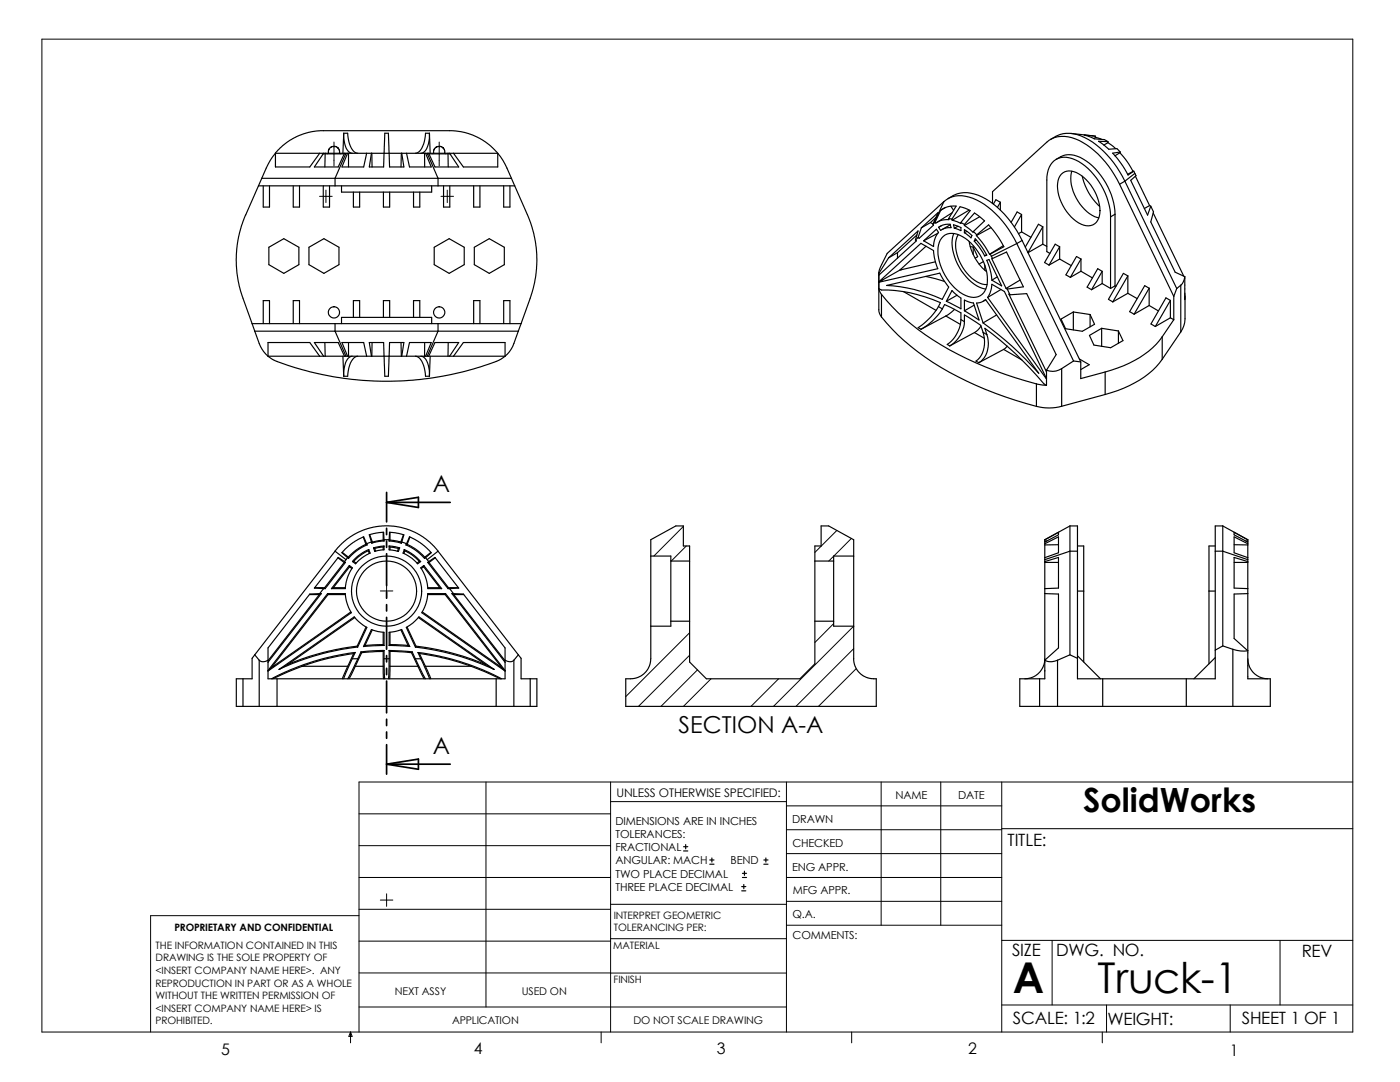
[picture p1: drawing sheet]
<svg xmlns="http://www.w3.org/2000/svg" width="279mm" height="216mm" viewBox="0 0 279 216" stroke-linecap="round" stroke-linejoin="round" font-family="sans-serif">
<g fill="none" stroke="#000" stroke-width=".2">
<path d="M8.4 7.8h261.6v198.1h-261.6zM63.8 39.2h2.5M64.3 30.7h4.7M65 37.9v2.5M66.7 28.3v4.8M85.3 30.7h4.7M87.7 28.3v4.8M88 39.2h2.5M89.3 37.9v2.5M75.9 117.9h2.5M77.2 116.7v2.5M136.4 105.1l-5.9 5.9"/>
<path d="M137 108.9l-3 3.1M167 105.9l-4.4 4.3M169.9 107.4l-4.5 4.6M137.6 126.3l-12.7 12.7M137.6 130.7l-10.2 10.2M139.2 133.7l-7.3 7.2M141.9 135.4l-5.5 5.5M155.4 135.4l-5.5 5.5M166.4 124.4l-3.8 3.8M170.4 124.9l-16 16M170.4 129.4l-11.5 11.5M170.9 133.4l-7.6 7.5"/>
<path d="M97 156v44.9M121.9 160h35.1M121.9 156v49.9M157 156v49.9M175.9 156v28.6M187.7 156v28.6M199.9 156v49.9M270 156h-198.4v49.9M71.6 162.4h50.3M71.6 175.1h50.3M71.6 168.7h50.3M75.9 179.6h2.5"/>
<path d="M77.2 178.4v2.4M157 179.9h42.9M157 175.1h42.9M157 160.8h42.9M157 165.6h42.9M157 170.3h42.9M199.9 165.4h70.1M71.6 182.7h-41.5v23.2M71.6 194.1h50.3M71.6 181.4h50.3M71.6 187.8h50.3M121.9 180.4h35.1"/>
<path d="M121.9 187.3h35.1M121.9 194.2h35.1M157 184.6h42.9M199.9 187.6h70.1M210 187.6v12.9M255.5 187.6v12.9M70 205.9v2.2M70 205.9l.3 .9h-.7zM71.6 200.9h85.4M120 205.9v2.2M170 205.9v2.2M199.9 200.5h70.1"/>
<path d="M220 205.9v2.2M220.8 200.5v5.4M245.5 200.5v5.4"/>
</g>
<g fill="none" stroke="#000" stroke-width=".23">
<path d="M51.6 37.1h51.1M52.2 35.6h49.9M52.5 37.1v4.2h1.3v-4.2M54.9 30.6l1.5-1.5 2-1.4 2.2-1 2.6-.6h27l2.5 .3 2.7 1 1.9 1.3 2 1.9M55 30.6l-1.1 1.4-.8 1.5-4.2 9.6-.9 2.6-.7 3.3-.1 3.8 .3 3.3 .7 2.7 2.1 5.8M55 30.6h44.3M55 30.6v2.7h6.8l2-2.7M58.5 37.1v4.2h1.3v-4.2M64.5 37.1v4.2h1.3v-4.2M64.6 30.6l-1.9 2.7h4.8l1.2-2.7M64.9 30.6l-.1 2.7M65.6 30.6v-.6l.1-.4 .5-.3 .6-.1 .7 .4 .3 .5v.5"/>
<path d="M68.2 37.1v1.2h17.9v-1.2M68.6 26.6a4.8 4.8 0 0 0 1.2 3.8l.5 .2M68.6 26.6h.8a5.2 5.2 0 0 0 1.5 3.8l.5 .2M68.6 26.6l-.2 4M69 30.6l-2.1 5v1.5M69.4 30.6l-1.2 2.7h4.4l.6-2.7M69.6 30.6v2.7M70.5 38.3v3h1.3v-3M74.1 30.6l-.4 2.7h2.9l.2-6.7h.7l.2 6.7h2.9l-.4-2.7M74.2 30.6l.1 2.7M76.5 38.3v3h1.3v-3M80.1 30.6l-.1 2.7"/>
<path d="M81.1 30.6l.6 2.7h4.4l-1.2-2.7M82.5 38.3v3h1.3v-3M84.7 30.6l.1 2.7M85.3 30.6l2.1 5v1.5M85.6 30.6l1.2 2.7h4.7l-1.8-2.7M85.7 26.6a4.8 4.8 0 0 1-1.2 3.8l-.5 .2M85.7 26.6h-.8a5.1 5.1 0 0 1-1.5 3.8l-.5 .2M85.7 26.6l.2 4M86.6 30.6v-.6l.1-.4 .5-.3 .6-.1 .7 .4 .3 .5v.5M88.5 37.1v4.2h1.3v-4.2M89.4 30.6l.1 2.7M90.5 30.6l2 2.7h6.8v-2.7"/>
<path d="M94.5 37.1v4.2h1.3v-4.2M99.3 30.6l.6 .7a26 26 0 0 1 2.8 5.8M100.5 37.1v4.2h1.3v-4.2M102.7 37.1l3.2 7.5 .9 3.5 .3 2.7v2.8l-.4 2.7-.9 3.2-1.8 5.1M189.2 39.6a6.1 6.1 0 0 1 6.8-.3 18.7 18.7 0 0 1 8 8.7M209.7 27.8a6.3 6.3 0 0 1 7.5 .1 19.5 19.5 0 0 1 7.3 8.3M210.8 31.8a4.7 4.7 0 0 1 6 .3 14.2 14.2 0 0 1 5.7 10.7M211.8 34.8a2.68 2.68 0 0 1 3.5-.1 8.9 8.9 0 0 1 4.1 8.4 2.36 2.36 0 0 1-3.6 1.6 8.9 8.9 0 0 1-4.6-8.7zM213.8 26.6l4.8 .6M213.9 34.2a8.5 8.5 0 0 0 3.5 8.4l1 .6 .9 .3M216 35.2a11.6 11.6 0 0 0 3.5 6M218.6 27.2l-2.2-.3 2 .8 2 .2 .7 .4"/>
<path d="M218.6 27.2l.1 .2M218.7 27.4l1.1 .4M218.7 27.4l-.4 .2M221.1 28.3l-1.9-.1 2.1 1.6 1.6-.1 .7 .6M221.1 28.5l1.6 1.2M221.1 28.5l-.8 .5M221.1 28.3v.2M223.4 36.8a17.3 17.3 0 0 0-9.5-9.3 5.1 5.1 0 0 0-5 .9l-10.8 9.8v2.4M223.4 36.8l10.9 22.3M223.5 30.5a15.8 15.8 0 0 1 2.6 3.7M223.5 30.5l-1 .6M223.6 30.3l-1.5 .3a19.2 19.2 0 0 1 3 4.3l1.2-.7"/>
<path d="M223.6 30.3l-.1 .2M224.5 36.2l-1.1 .6M224.5 36.2l10.3 21.4M226.1 34.2l-1.1 .6M226.3 34.2l.2 .4M226.3 34.2h-.2M226.5 34.6l.2 .5-1 .9 3.3 6.9 .7-1.8M226.5 34.6l-2 1.6M226.6 35.2l2.8 5.8M53.7 49.3l2.9-1.7 3 1.7v3.5l-3 1.7-2.9-1.7zM61.7 49.3l2.9-1.7 3 1.7v3.5l-3 1.7-2.9-1.7zM86.7 49.3l2.9-1.7 3 1.7v3.5l-3 1.7-2.9-1.7z"/>
<path d="M94.7 49.3l2.9-1.7 3 1.7v3.5l-3 1.7-2.9-1.7zM175.4 56.2l8.4-7.6 2.5 1.4a11 11 0 0 0 .9 3.6l-11.8 2.7 .8-.5zM175.4 54.4v7.4l.1 .7 .4 .7M175.9 58.7l-.5-1.1 .5 .3a27.8 27.8 0 0 1 11.8 2.5l-.4 .8M175.9 58.7a48.4 48.4 0 0 0 18.9 13.7l5.8 2.3 6.2 1.9M175.9 58.7v4.5M177 57l10.6-2.5 .8 1.4 .9 1.4-1.3 2.4a29.7 29.7 0 0 0-11-2.7zM179.1 50.4l-1.8 1.1M179.1 50.4v1.1M179.6 53.9l-3.4 1.9M179.7 53.8l-.1 .1M179.7 53.8h.2"/>
<path d="M179.9 53.8l-.3 .1M180.3 58.2l6.5 3.7M182.7 47.9l.2 .1-7.5 6.9M182.7 47.9l.5-1.8-5.9 5.4M183 46.9l-3.9 3.5M183.2 47.4l-.5 .5M183.9 45.5l-.7 1.9M184.3 48l2.6-2.3 .4 .7a4.4 4.4 0 0 0-1 2.8zM184.8 55.2l3.7 1M184.8 49.1l-5.1 4.7M185.7 44.4l-1.8 1.1M185.7 44.4l.5 .3"/>
<path d="M186.2 44.7l.1 .2-2.8 2.6-.3-.1M186.2 44.7l1-2.3-3.3 3.1M186.4 44.5l-.2 .2M186.6 44.3l-.2 .2M186.7 52.2l-6.8 1.6M186.8 43.4l-1.1 1M187.2 46.5l-2.9 1.5M187.3 45.4l1.1-.5 1.2-.2 .2 .7-1.1 .1-1 .5zM187.7 42a4.2 4.2 0 0 1 3.1-.9l-1.5 2.5M187.7 42l-1.1 2.3M187.9 45.1l-.6 .3M188.3 47.2a3.3 3.3 0 0 1 3.8 0 10.6 10.6 0 0 1 4.9 9.8 2.78 2.78 0 0 1-4.3 1.9 10.6 10.6 0 0 1-5.5-9.4 3.6 3.6 0 0 1 1.1-2.3z"/>
<path d="M188.4 40.2a5.7 5.7 0 0 1 6.5-.3 18.7 18.7 0 0 1 8 8.7M188.4 40.2l-11.3 10.4-1.4 2.7-.3 1.3 1.9-3.1M188.4 40.2l-2 4.3M188.6 41.4l-.9 .6M189.3 43.6l.1 .2a3.6 3.6 0 0 0-2.6 .7l-.2-.2M189.3 43.6l.7 .1M189.7 44.9l-1.7 .9M189.8 41.1l.5 .9M190 43.7l1.6-2.4 2 .7-1.8 2.4M190 43.7v.2M190 58l1.8 1.5v2.1l-2.9-1.5zM190 43.9l1.8 .7v-.2"/>
<path d="M190 42.4l-3 2M190.3 44.9l1.5 .5v.6l-1.3-.5zM190.3 46.6a8.7 8.7 0 0 0 2 8 7.2 7.2 0 0 0 4.4 3.1M191 58.9l-2.1 1.2M191.2 45.1l-.7 .4M191.2 46.8a5.7 5.7 0 0 0 .3 5.3 7.8 7.8 0 0 0 4.9 4.7h.6M191.8 44.4l.7 .4M192.5 45.8l1.5 1.2-.2 .5-1.3-1.1zM192.5 59.9l1.8 .6 1.1 3.4-2.9-1.9zM192.5 45l1.7 1.4 .1-.2M192.5 44.8l2-2.3 1 .7 1 .9-2.2 2.1M192.5 44.8v.2"/>
<path d="M193 46.2l-.5 .2M193.4 41.9l-3.4 2M193.4 48.2a9.8 9.8 0 0 0 3.5 6M193.6 49.2l.6 .1M194.2 49.3l.9 1.9-.5 .3M194.2 49.3v1.5M194.3 46.2l.6 .7M194.4 48.1l1.2 1.4 .9 1.6M194.4 48.1l.2-.5 1 1.2 1.3 2.1-.4 .2M194.9 47a15.8 15.8 0 0 1 2.6 3.7M194.9 47.9l-.5 .2M194.9 46.9l2.4-2a20.1 20.1 0 0 1 3 4.3l-2.7 1.5"/>
<path d="M194.9 46.9v.1M195.5 43.3l-3 1.7M196.3 52.2l-.9 .5M196.5 52.9v1M196.7 59.8l-.5 .3M196.9 50.8l-.4 .3M196.9 51.9l.5-.1 2.5 5.2-1.9-1.1a11.9 11.9 0 0 0-1.1-4zM197.1 59.4a5.2 5.2 0 0 0 .9-2.7l2.4 1.5 8.5 17.3M197.1 59.4l11.8 16.2M197.6 50.7l.2 .4M197.6 50.7h-.1M197.8 45.4l-2.9 1.6"/>
<path d="M197.8 51.1l.3 .5M198.1 51.6l2.8-1.3 3.3 6.9-3.2 .5M198.1 51.6h-.2l2.9 6M199 55.2l-1 .7M199.6 40.4l-.8-.5-.6 .8M199.6 40.4v1.5M199.6 40.4l-.5 1M199.8 57.8l-2.7 1.6M200.2 49l-2.7 1.7M200.8 57.6l.2 .1M201 57.7l.6 1.1M201.6 58.8l3.3-.2 5.9 12.2-1.9 3.1"/>
<path d="M201.6 58.8l-.3-.1 7.6 15.5M202.9 48.6l-5.1 2.5M202.9 48.6l11.3 23.4M203.6 55.9l-2.8 1.7M203.9 46.3l-.6 .3M203.9 46.3l1.8 1M203.9 42.8v3.5M203.9 42.8l-.9-.5-1.2 2.1M203.9 42.8l-1.5 2.5M204 48l-1.1 .6M204 48l11.7 24.2M208.1 48.7l-2.9 1.7"/>
<path d="M208.1 48.7l.8 .5M208.1 45.3v3.4M208.1 45.3l-.9-.6-2.6 4.6M208.1 45.3l-3 5.1M211.5 49.2l-.9-.5-2.1 3.7 .9 .5M211.5 51.7l-2.1 1.2M211.5 51.7l2.3 1.3M211.5 49.2v2.5M211.5 49.2l-2.1 3.7M215.7 51.7l-.9-.5-2.1 3.6 .9 .6M215.7 54.1l-2.1 1.3M215.7 54.1l2.3 1.4"/>
<path d="M215.7 51.7v2.4M215.7 51.7l-2.1 3.7M220 54.1l-.9-.5-2.1 3.7 .8 .5M220 56.6l-2.2 1.2M220 56.6l1.6 1M220 54.1v2.5M220 54.1l-2.2 3.7M221.6 43.3a13.8 13.8 0 0 0-6.9-11.4 3.6 3.6 0 0 0-5.3 1.5l-.4 1.1-.1 1.4v14.3l.6 .4M221.6 43.3v14.3M222.5 57l-.9 .6M222.5 57l.2 .2M222.5 42.8v14.2"/>
<path d="M222.5 42.8l-.9 .5M225.1 55.1l-.9-.6-3 5.2 .9 .5M225.1 58.5l-3 1.7M225.1 58.5l1.8 1.1M225.1 55.1v3.4M225.1 55.1l-3 5.1M229.3 57.5l-.8-.5-3.1 5.2 .9 .5M229.3 57.5v3.5M229.3 57.5l-3 5.2M229.4 41l-1 .6M229.4 41l.3 .1M229.7 41.1l.5 1.2-.5 2 4.8 10 2 .9"/>
<path d="M230.1 42.5l6.1 12.6M233.6 59.9l-.9-.5-3 5.2 .9 .6M233.6 59.9v3.5M233.6 59.9l-3 5.3M234.3 59.1v4.7M234.8 57.6l-.5 1.5M235.6 56.9l-.8 .7M235.6 56.9v9.3M236.5 55.2a2.65 2.65 0 0 1-.9 1.7M236.5 55.2v4.6v-1.3M236.5 59.1v4.6a4.7 4.7 0 0 1-.9 2.5M50.3 64.6h53.7"/>
<path d="M50.3 64.6l.5 1.5M50.8 66.1a11.5 11.5 0 0 0 1.8 4.1l.9 .9M50.8 66.1h52.6M52.5 64.6v-4.6h1.3v4.6M53.5 71.1l.9 .6 .9 .4M53.5 71.1h47.3M53.5 71.1v-2.8h8.3l2 2.8M58.5 64.6v-4.6h1.3v4.6M64.6 71.1l-1.9-2.8h4.8l1.2 2.8M64.8 68.3l.1 2.8M66.9 64.6v1.5l2.1 5M68.2 64.6v-1.3h17.9v1.3"/>
<path d="M68.4 71.1l.2 4M69.4 71.1l-1.2-2.8h4.4l.6 2.8M69.6 68.3v2.8M70.3 71.1a2.35 2.35 0 0 0-1.6 2.3l-.1 1.7M70.5 63.3v-3.3h1.3v3.3M71.4 71.1a2.61 2.61 0 0 0-1.8 2.3l-.2 1.7h-.8M74.1 71.1l-.4-2.8h2.9l.2 6.8h.7l.2-6.8h2.9l-.4 2.8M74.3 68.3l-.1 2.8M76.5 63.3v-3.3h1.3v3.3M80 68.3l.1 2.8M81.1 71.1l.6-2.8h4.4l-1.2 2.8M82.5 63.3v-3.3h1.3v3.3"/>
<path d="M82.9 71.1a2.61 2.61 0 0 1 1.8 2.3l.2 1.7h.8M84 71.1a2.33 2.33 0 0 1 1.6 2.3l.1 1.7M84.8 68.3l-.1 2.8M85.6 71.1l1.2-2.8h4.7l-1.8 2.8M85.9 71.1l-.2 4M87.4 64.6v1.5l-2.1 5M89.5 68.3l-.1 2.8M90.5 71.1l2-2.8h8.3v2.8M94.5 64.6v-4.6h1.3v4.6M99 72.1a62.5 62.5 0 0 1-43.7 0M100.5 64.6v-4.6h1.3v4.6M100.8 71.1l-1.8 1"/>
<path d="M104 64.6l-1.7 4.5-.6 1.1-.9 .9M175.9 63.2a50.6 50.6 0 0 0 20.8 14.5l5.9 2.2 4.2 1.2M187.3 61.2a12.6 12.6 0 0 1-4.1 4.2l.6 .3M187.3 61.2l.8 .4M188.1 61.6l.4-.8 3.3 1.6v1.4M188.1 61.6a12.1 12.1 0 0 1-4.3 4.1M188.8 63.1l2.9 1.6M188.8 63.1l-5 2.6M190.5 61.7l-1.7 1.4M191.8 63.8a6.5 6.5 0 0 1-2.8 4.9l.5 .3M191.8 63.8l.7 .4M192.5 64.2v-1.4l3.2 2.1 .5 1.4"/>
<path d="M192.5 64.2a6 6 0 0 1-3 4.8M194.4 60.9l-1.9 1.1M194.5 66.4l-5 2.6M194.5 66.4l1.9 1.1M194.9 60.5a2.64 2.64 0 0 0 1.8-.7l10.6 14.7a65.5 65.5 0 0 0-11.1-10.1zM195.8 65.1l-.6 .7-.7 .6M196.2 66.3a5.2 5.2 0 0 1-1.4 5.8l.5 .3M196.2 66.3l.8 .5M197 66.8l-.4-1.3a66.8 66.8 0 0 1 11.8 11.1l.5 .3M197 66.8a4.8 4.8 0 0 1-1.7 5.6M198.9 62.8l-2.7 1.6M200.3 69.7l3.6 2.1"/>
<path d="M200.3 69.7l-5 2.7M201 69.1l-.7 .6M206.8 76.6l2.1 .3M206.8 76.6v4.5M208.9 73.9v3M211.9 73.6a3.3 3.3 0 0 1-3 .3M211.9 73.6v7.5M214.2 62.3l-2.4 1.4 .9 1.9 3.3 .5 2.4-1.4-.8-1.9M214.2 62.3l3.4 .5M214.2 62.3v3.5M214.2 72l-2.3 1.6M214.2 72l1.5 .2"/>
<path d="M215.4 71.6l2 1.2-1.7 .9M215.7 72.2v3.3l4.9-1.3M217.6 62.8v2.4M219.9 65.5l-2.5 1.4 .9 2 3.4 .5 2.4-1.4-.9-2M219.9 65.5l3.3 .5M219.9 65.5v3.6M220.6 74.2v4.5M220.6 78.7l-8.7 2.4M223.2 66v2.5M229.3 61l-3 1.7M229.3 61l1.9 1M231.9 67.2a18.7 18.7 0 0 1-10.1 6.7l-1.2 .3"/>
<path d="M231.9 71.7a19.6 19.6 0 0 1-11.3 7M231.9 67.2v4.5M233.6 63.4l-3 1.8M233.6 63.4l.7 .4M234.3 63.8l-2.4 3.4M235.6 66.2l-3.7 5.5M211.9 81.1a9.8 9.8 0 0 1-5.1 0M61.8 118.6h1.9M62.8 117.3h2M63.7 118.6l-10.2 13.2M63.8 118.4l-2 .1-8.3 10.8v6.1h47.3v-6.1l-8.3-10.8-2-.1M63.8 118.4h.3"/>
<path d="M64.1 118.4l-10.6 13.7M64.1 118.4l-.4 .2M64.6 117.5l-.8 .9M64.6 117.5h.3M64.8 117.3l.1 .2M65.4 118.4h3.5l.4 2.1 .8 1.8M65.4 118.4l-11.9 15.4M65.4 118.4l.1 .2M65.5 118.6l-11.1 14.3M65.5 118.6h3.4M66.5 117.3h2.4M66.5 117.3l-.4 .2"/>
<path d="M66.9 110l-16.1 20.7M66.9 110l2.1 1.7M67.4 111.3l1.3 .9M68.2 110.3l1.2 1M68.3 110.2l1.2 1M68.7 112.2l-3.9 5.1M68.7 112.1l-1.2-.9-4.8 6.1 1.9 .2M68.7 112.1l.2 .1M68.9 112.2l-4 5.3M68.9 112.2h-.2M69 111.7l-.3 .4M69.4 111.3l-.4 .4"/>
<path d="M69.4 111.3l.2 .1M69.5 111.2l.1 .2M69.7 112.8l.6 .5-.9 1.9-.5 2.3h-2.8M69.7 112.8l-3.6 4.7M69.7 112.8l.1 .3M69.8 113.1l-3.3 4.2M69.8 113.1l.4 .4M70.6 112l.5 .4M70.6 112l-.2 .1M72.5 107.2l.5 1.4M73 108.6l-1.8 1.1-1.7 1.5M73 108.6l.3 .1"/>
<path d="M73.2 108.5l-.6-1.4-.2 .1-2.4 1.4-1.8 1.7M73.2 108.5l.1 .2M73.3 108.7l-2.2 1.2-1.5 1.5M73.5 109.9l-1.4 .8-1.5 1.3M73.5 109.9l.2 .5M73.6 109.7l.3 .7-1.5 .8-1.4 1.3-.6-.4M73.6 109.7l-2 1.1-1.3 1.2M73.6 109.7l-.1 .2M73.8 106.7l.5 1.5M74.1 108.2l-.9 .3M74.1 108.2l.1 .2 .1-.2M74.5 109.3l.3 .7"/>
<path d="M74.5 109.3l.3 .2M74.8 109.5l.2 .5M76.5 109.1l-1.7 .4M76.5 107.8l-2.2 .4M76.5 106.2v1.6M76.5 107.8l.1 .2M76.6 107.7h1.1M76.6 107.7v-1.5l-1.6 .2-1.3 .3 .4 1.5M76.6 109v.7l-1.8 .3M76.6 109l-2.1 .3M76.6 108l-2.4 .4M76.6 107.7v.3"/>
<path d="M76.6 109l-.1 .2v.5M77.6 108l2.5 .4M77.7 107.7v-1.5l1.4 .1 1.5 .4-.4 1.5M77.7 108.9l2.1 .4M77.7 107.7v.3l.1-.2M77.7 109v.7M77.7 109l.1 .2M77.8 107.8l2.2 .3M77.8 109.2l1.7 .3M77.8 106.2v1.6M77.8 109.2v.5M79.5 109.5l-.2 .5"/>
<path d="M79.8 109.3l-.3 .7-1.9-.3M79.8 109.3l-.3 .2M80.2 108.2l.9 .3M80.2 108.2l-.1 .2M80.5 106.7l-.5 1.5 .1 .2M80.7 109.7l1.7 .9 1.5 1.5M80.7 109.7l-.3 .7 1.7 .9 1.3 1.2 .5-.4M80.7 109.7l.1 .2M80.8 109.9l1.3 .7 1.6 1.4M80.8 109.9l-.2 .5M81 108.7l2 1.2 1.7 1.5M81.1 108.5l.6-1.4 2.6 1.5 1.8 1.7-1.2 1"/>
<path d="M81.1 108.5l-.1 .2M81.3 108.6l1.6 .9 1.9 1.7M81.3 108.6l-.3 .1M81.8 107.2l-.5 1.4M83.7 112l-.5 .4M83.7 112l.2 .1M84.5 113.1l3.3 4.2M84.5 113.1l-.4 .4M84.6 112.8l-.6 .5 .9 1.9 .5 2.3h2.7M84.6 112.8l3.5 4.7M84.6 112.8l-.1 .3M84.8 111.2l-.1 .2"/>
<path d="M84.9 111.3l.4 .4M84.9 111.3l-.2 .1M85.3 111.7l.3 .4M85.4 112.2h.2M85.4 112.2l4 5.3M85.4 117.3h2.4M85.4 118.6h3.4M85.6 112.1l-.2 .1M85.6 112.1l1.2-.9 4.7 6.1-1.8 .2M85.6 112.2l3.9 5.1M86 110.2l-1.2 1M86.9 111.3l-1.3 .9"/>
<path d="M87.4 110l-1.7-1.9-1.4-1-1.5-.9-2.9-1-1.4-.2-1.7-.1-2.7 .4-1.5 .4-1.5 .7-2.5 1.7-1.7 1.9M87.4 110l-2.1 1.7M87.4 110l16 20.7M87.8 117.3l.3 .2M88.8 118.6l11.1 14.3M88.9 118.4h-3.5l-.4 1.9-.8 2 16.6 11.6M88.9 118.4l-.1 .2M88.9 118.4l11.9 15.4M89.4 117.5h.3M89.5 117.3h2M89.5 117.3l-.1 .2M89.7 117.5l.8 .9"/>
<path d="M90.2 118.4l10.6 13.7M90.2 118.4h.3M90.2 118.4l.4 .2M90.6 118.6l10.2 13.2M90.6 118.6h1.9M129.9 107.7l5-2.8h1.5v4h1.2v23.2l3.4 3.3h18.6l3-2.9v-23.6h1.3v-4h1.5l5 2.8v24.1l.5 1.7 .8 1 1.4 .8 1.8 .1v5.5h-50v-5.5h1.7l1.5-.6 1.1-1.1 .6-1.6zM129.9 111h4v13.9h-4M133.9 112h3.7M162.6 112h3.8M170.4 111h-4v13.9h4M208.5 118.4l2.7 .1v10.8l-2.7 2.4a2.68 2.68 0 0 0 2.6 0M208.5 108.5l2.7-1.4v3.2l-2.7 1"/>
<path d="M208.5 112.1l2.7-.9v6.1l-2.7 .2M208.5 112.2h2.7M208.5 108h.4M211.2 106.2v.5l-2.7 1.5M211.2 108.7h-2.7M213.5 104.9l-5 2.8v27.7h-5v5.5h50v-5.5h-4.5v-27.7l-5-2.8M213.5 104.9h1.5v30.5h27.5v-30.5h1.5M213.5 104.9v25.8M215 108.9h1.3v23.2M215 110h-1.5l-5 1.7M215 117.9h1.3M241.3 117.9h1.2"/>
<path d="M242.5 108.9h-1.2v23.6M242.5 110h1.5l5 1.7M244 104.9v24M246.3 106.2v.5l2.7 1.5M246.3 112.2h2.7M246.3 108.7h2.7M248.6 108h.4M249 118.4l-2.7 .1v8.9l2.7 2.5a6.2 6.2 0 0 1-3-.3M249 108.5l-2.7-1.4v3.2l2.7 1M249 112.1l-2.7-.9v6.1l2.7 .2M48.5 135.4v5.5M50.8 130.7l-.5 .7v4h-3.1v5.5h58.6"/>
<path d="M50.8 130.7l.9 1M51.7 131.7a1.31 1.31 0 0 0 1.8 0M51.7 131.7v9.2M54.2 133.2l-.7 .7M54.4 132.9l-.2 .3M54.4 132.9h.1M54.5 132.9l-.3 .3M55.3 135.4v5.5M57.4 132.6l-1.7 1M60.3 132.9l-5.9 2.5M60.3 132.9h9.1M69.4 132.9l-1.1 2.5"/>
<path d="M70 122.1l-15.5 10.8M70.1 122.3l-16.6 11.6M70.3 131.4l-1.7 4M70.3 131.4h1.1M70.6 130.4a48.4 48.4 0 0 0-10.3 2.5M70.6 130.4l-1.2 2.5M70.8 123.2l-13.4 9.4M70.9 130.2a48.3 48.3 0 0 0-16.7 5.2M70.9 130.2l-.3 .2M70.9 130.2l-.6 1.2M70.9 132.9l-1.3 2.5M70.9 132.9h5.6"/>
<path d="M71.2 128.9a49.3 49.3 0 0 0-13.8 3.7M71.4 129.1a50.3 50.3 0 0 0-15.7 4.5M71.4 131.4l-2 4M72.1 130.1l-.7 1.3M72.1 130.1l.1 .1M72.2 130.2l-1.3 2.7M72.8 128.8l-.3 .2M73 125.1l-1.7 3.9 .1 .1 1.8-3.9-1.3-.9-1.2-1.2-15 10.5M74.3 125.7l-1.5 3.1M76.5 132.9l.1 2.5M76.5 130l-4.3 .2M76.5 128.6l-3.7 .2"/>
<path d="M76.5 126.2v2.4M76.5 130v2.9M76.5 128.6l.1 .2M76.6 131.4l.2 4M76.6 128.8l-4.1 .2M76.6 128.8v-2.6l-1.3-.2-1.2-.4-1.6 3.4M76.6 129.8l-4.5 .3M76.6 131.4h1.1M76.6 129.8v1.6M76.6 129.8l-.1 .2M77.7 131.4l-.2 4M77.7 128.8l4.1 .2"/>
<path d="M77.7 129.8l4.6 .3M77.7 129.8v1.6M77.7 129.8l.1 .2M77.8 130l4.3 .2M77.8 132.9l-.1 2.5M77.8 128.6l3.6 .2M77.8 126.2v2.4M77.8 130v2.9M77.8 128.6l-.1 .2M77.8 132.9h5.6M80 125.7l1.4 3.1M80.2 125.6l-1.1 .4-1.4 .2v2.6"/>
<path d="M80.2 125.6l1.6 3.4-.4-.2M81.2 125.1l1.8 3.9-.1 .1M82.1 130.2l1.3 2.7M82.3 130.1l-.2 .1M82.3 130.1l.6 1.3M82.9 131.4l2 4M82.9 131.4h1.1M82.9 129.1l-1.8-3.9 1.4-1 1.1-1.1 15 10.5-1.7-1M82.9 129.1a50.2 50.2 0 0 1 15.7 4.5M83 128.9a49.7 49.7 0 0 1 13.9 3.7M83.4 132.9l1.2 2.5M83.4 130.2a48.4 48.4 0 0 1 16.7 5.2"/>
<path d="M83.4 130.2l.6 1.2M83.4 130.2l.3 .2M83.5 123.2l13.4 9.4M83.7 130.4a48.8 48.8 0 0 1 10.3 2.5M83.7 130.4l1.2 2.5M84 131.4l1.7 4M84.3 122.1l15.5 10.8M84.9 132.9l1.1 2.5M84.9 132.9h9.1M94 132.9l5.9 2.5M99 135.4v5.5M99.8 132.9l.3 .3"/>
<path d="M99.8 132.9h.1M99.9 132.9l.2 .3M100.1 133.2l.7 .7M100.8 131.7a1.45 1.45 0 0 0 1.8 0M102.6 131.7v9.2M103.4 130.7l.6 .7v4h1.8M103.4 130.7l-.8 1M105.8 135.4h1.3v5.5h-1.3M105.8 135.4v5.5M133.9 124h3.7M162.6 124h3.8M207.5 135.4v5.5"/>
<path d="M208.5 131.4a4 4 0 0 1-4 4M211.1 131.7v9.2M213.5 130.7l-2.4 1M213.5 130.7l1.5 .7M215 130.9l4.6 4.5M220.1 135.4v5.5M236.7 135.4v5.5M242.5 131.2l-4.2 4.2M244 128.9l-1.5 .8M244 128.9l2 .7M246 129.6v11.3M249 131.4a4 4 0 0 0 4 4"/>
<path d="M136.4 169.8h.9M136.4 169h.9M136.8 168.5v.9M141.6 172.4h.9M141.6 171.6h.9M142.1 171.2v.8M148 177.8h.8M148 176.9h.8M148.2 175.1h.8M148.2 174.3h.8M148.4 176.5v.8M148.6 173.8v.9"/>
<path d="M152.4 172.4h.9M152.4 171.6h.9M152.8 171.2v.8"/>
<circle cx="66.6" cy="62.3" r="1.12"/>
<circle cx="87.6" cy="62.3" r="1.12"/>
<circle cx="77.1" cy="117.9" r="6"/>
<circle cx="77.2" cy="117.9" r="7"/>
</g>
<g fill="none" stroke="#000" stroke-width=".34">
<path d="M77.2 98.3v5.8M77.2 100.2h12.7M77.2 100.2l6.3-1v2.1zM77.2 105.4v1.3M77.2 108v1.2M77.2 110.5v6.3M77.2 118.1v1.3M77.2 120.7v1.2M77.2 123.2v6.3M77.2 130.8v1.3M77.2 133.4v1.2M77.2 135.9v6.3"/>
<path d="M77.2 152.5l6.3-1v2zM77.2 152.5h12.7M77.2 143.5v1.3M77.2 146.1v1.2M77.2 148.6v5.9"/>
</g>
<g font-size="8.5">
<text x="202.2" y="198.2">A</text>
<text x="219.1" y="198.1">Truck-1</text>
</g>
<text font-size="6.7" x="216.2" y="162">SolidWorks</text>
<g font-size="4.7">
<text x="86.4" y="98.1">A</text>
<text x="135.4" y="146.2">SECTION A-A</text>
<text x="86.4" y="150.4">A</text>
</g>
<g font-size="3.4">
<text x="201.1" y="168.8">TITLE:</text>
<text x="202" y="190.8">SIZE</text>
<text x="210.8" y="190.8">DWG. NO.</text>
<text x="259.8" y="190.9">REV</text>
<text x="202.1" y="204.4">SCALE: 1:2</text>
<text x="221" y="204.5">WEIGHT:</text>
<text x="247.8" y="204.4">SHEET 1 OF 1</text>
</g>
<g font-size="3.2">
<text x="44.2" y="210.4">5</text>
<text x="94.6" y="210.3">4</text>
<text x="143" y="210.4">3</text>
<text x="193.2" y="210.4">2</text>
<text x="245.4" y="210.7">1</text>
</g>
<text font-size="2.4" x="123" y="158.9">UNLESS OTHERWISE SPECIFIED:</text>
<g font-size="2.2">
<text x="178.7" y="159.4">NAME</text>
<text x="191.2" y="159.4">DATE</text>
<text x="122.8" y="164.5">DIMENSIONS ARE IN INCHES</text>
<text x="122.8" y="167.2">TOLERANCES:</text>
<text x="158.1" y="164.2">DRAWN</text>
<text x="122.8" y="172.5">ANGULAR: MACH</text>
<text x="122.8" y="169.8">FRACTIONAL</text>
<text x="145.8" y="172.5">BEND</text>
<text x="158.1" y="173.7">ENG APPR.</text>
<text x="158.1" y="169.1">CHECKED</text>
<text x="122.8" y="175.1">TWO PLACE DECIMAL</text>
<text x="122.8" y="177.8">THREE PLACE DECIMAL</text>
<text x="158.2" y="178.5">MFG APPR.</text>
<text x="158.2" y="183.2">Q.A.</text>
<text x="158.2" y="187.4">COMMENTS:</text>
</g>
<g font-size="2.1">
<text x="78.8" y="198.5">NEXT ASSY</text>
<text x="104.1" y="198.5">USED ON</text>
<text x="90.2" y="204.3">APPLICATION</text>
<text x="126.4" y="204.4">DO NOT SCALE DRAWING</text>
</g>
<g font-size="2">
<text x="34.8" y="185.7">PROPRIETARY AND CONFIDENTIAL</text>
<text x="122.5" y="185.9">TOLERANCING PER:</text>
<text x="122.5" y="183.3">INTERPRET GEOMETRIC</text>
<text x="31.1" y="189.3">THE INFORMATION CONTAINED IN THIS</text>
<text x="31.1" y="191.8">DRAWING IS THE SOLE PROPERTY OF</text>
<text x="122.4" y="189.4">MATERIAL</text>
<text x="31.1" y="194.3">&lt;INSERT COMPANY NAME HERE&gt;. ANY</text>
<text x="31.1" y="196.8">REPRODUCTION IN PART OR AS A WHOLE</text>
<text x="122.4" y="196.2">FINISH</text>
<text x="31.1" y="199.4">WITHOUT THE WRITTEN PERMISSION OF</text>
<text x="31.1" y="201.9">&lt;INSERT COMPANY NAME HERE&gt; IS</text>
<text x="31.1" y="204.4">PROHIBITED.</text>
</g>
</svg>
